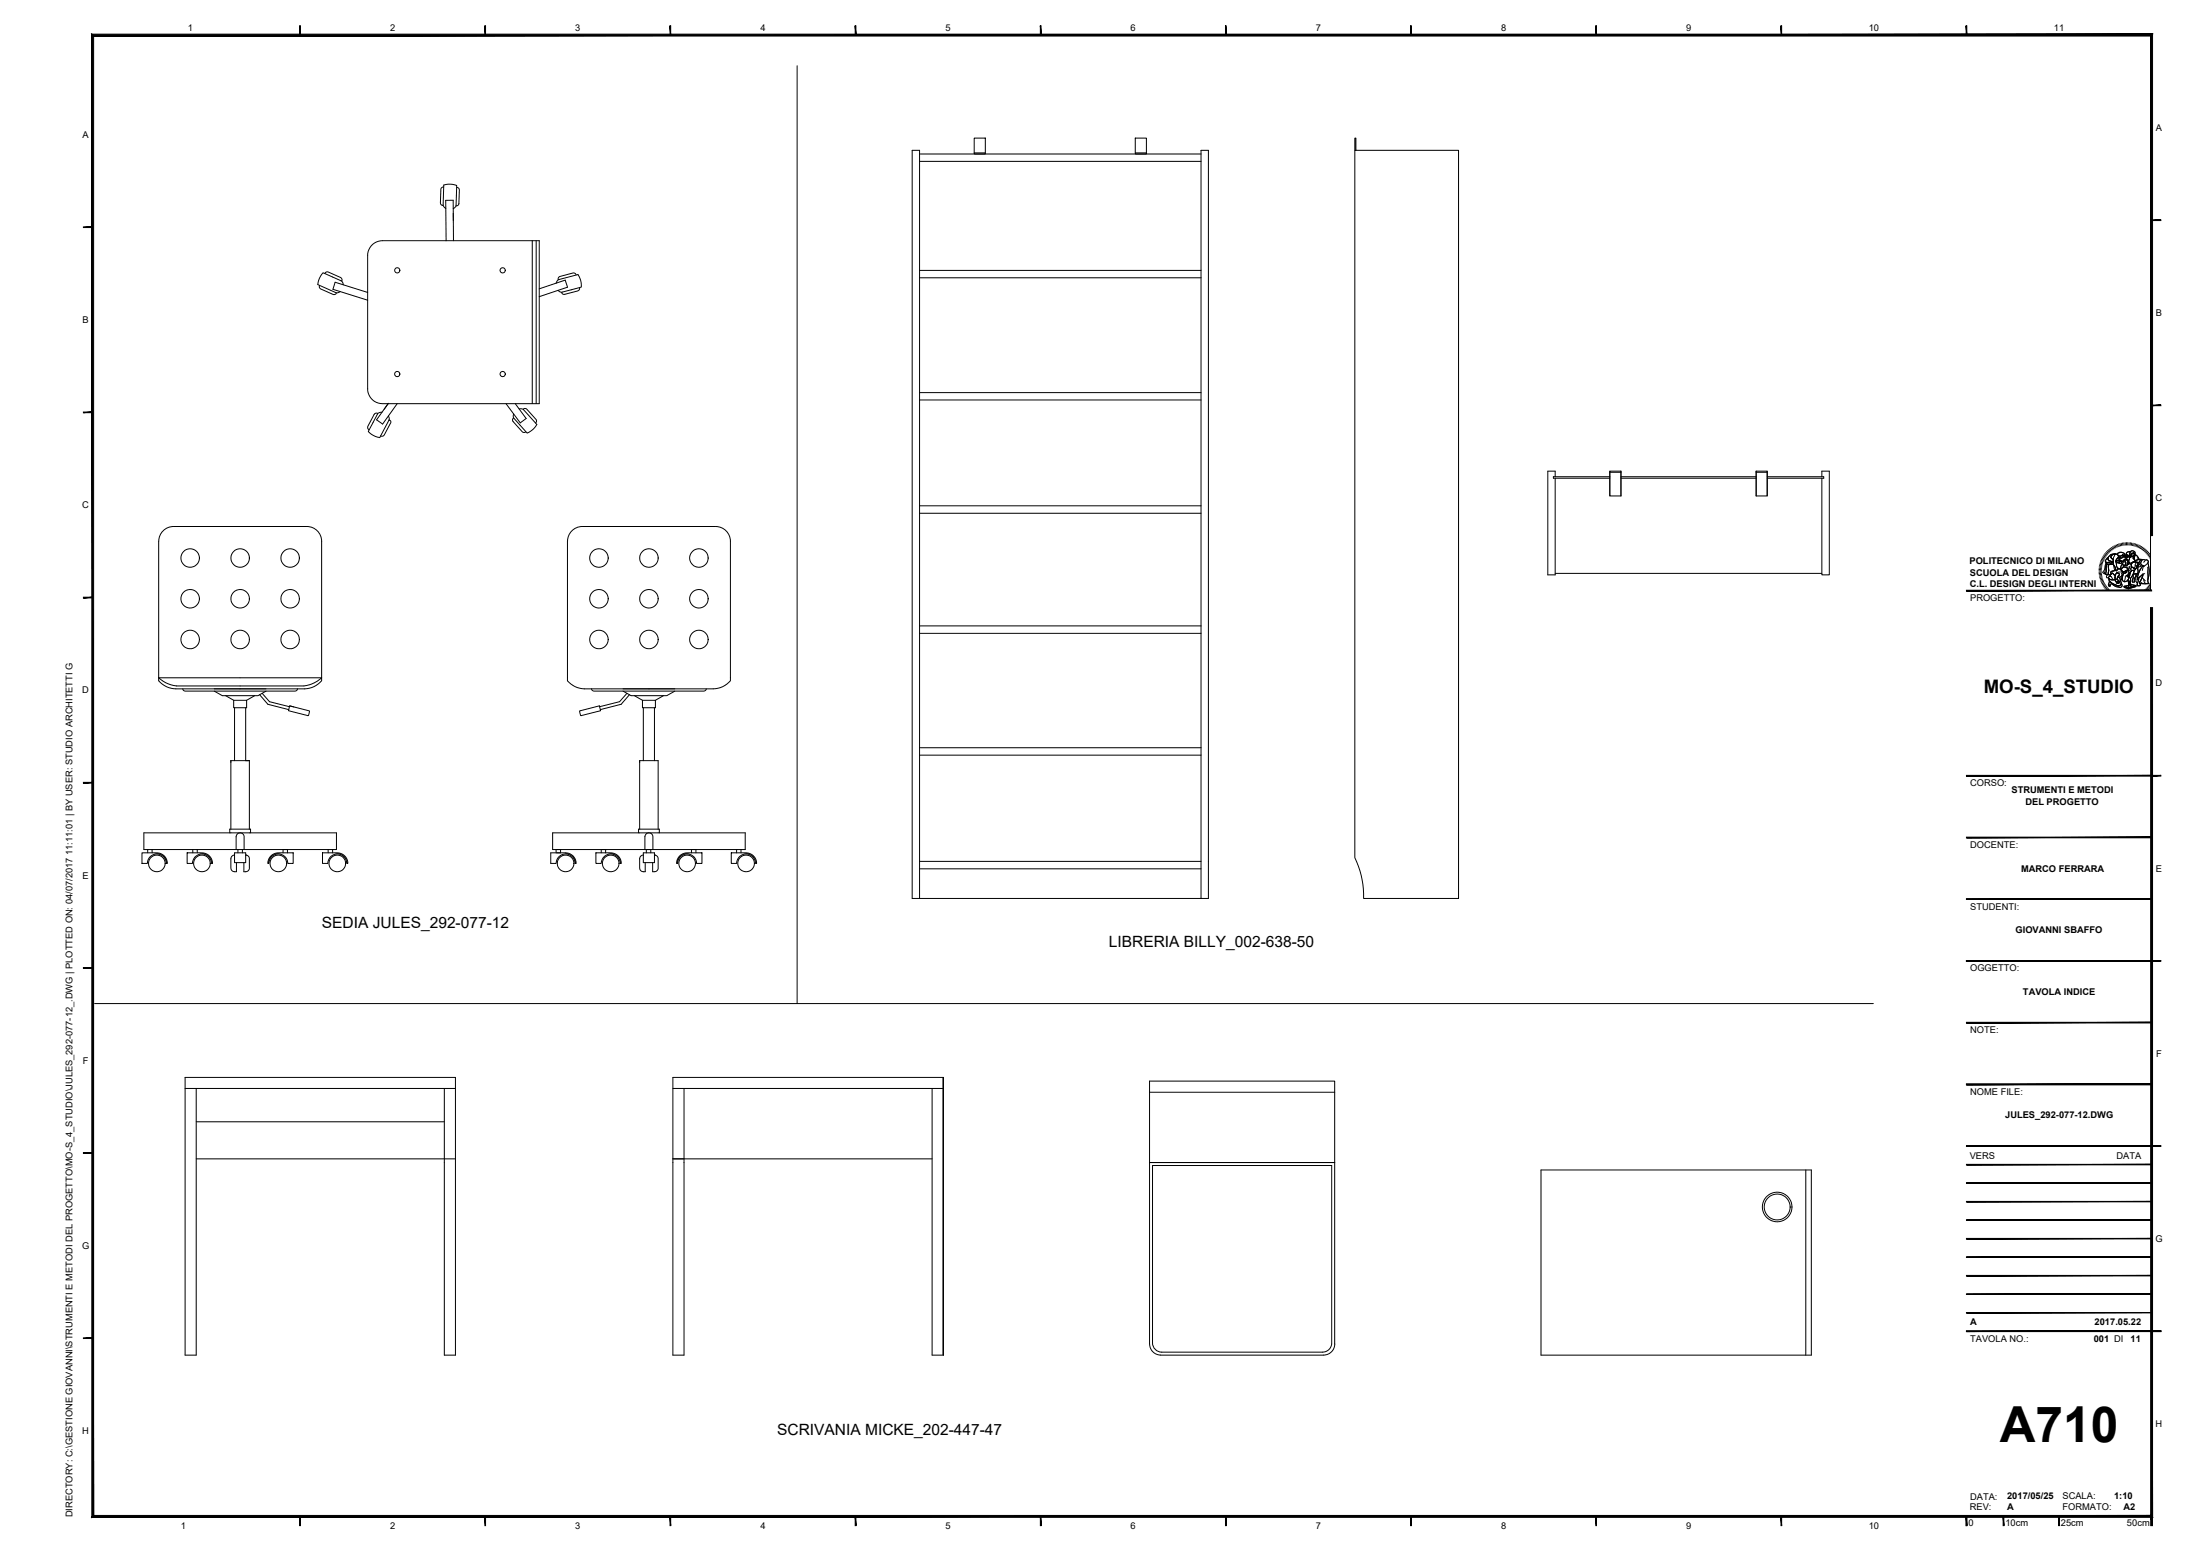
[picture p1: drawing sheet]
<svg xmlns="http://www.w3.org/2000/svg" width="594mm" height="420mm" viewBox="0 0 594 420" stroke-linecap="round" stroke-linejoin="round" font-family="sans-serif">
<!-- layer: A-FURN -->
<g fill="none" stroke="#000" stroke-width=".27">
<path d="M215.3 17.8v253.2M263.1 37.3h3v4.3h-3zM306.6 37.3h3v4.3h-3zM119.8 50.5l-.5 .1-.3 .4-.1 3.8 .2 .5 .5 .2M120.4 56.3l-.7-.9 .1-5.4 1.8-.3 1.7 .4-.1 5.5-.8 .8M122.4 57.6v2M123.4 50.6a.69 .69 0 0 1 .6 .7l-.1 3.7-.2 .4-.5 .2M248.3 41.6h76M248.3 43.6h76M263.1 41.3h3M306.6 41.3h3M324.3 40.6h2v202h-2z"/>
<path d="M365.9 40.6h28v202h-25.7a23.8 23.8 0 0 0-2.3-11zM365.9 40.6v-3.3h.2l.1 3.3M86.3 77.1l-.1 .5 .3 .4 3.4 1.5a.67 .67 0 0 0 .9-.4M87.7 73.8a.67 .67 0 0 1 1-.3l3.4 1.5 .2 .4v.5M92.7 76.9l-.1-.6-.5-.5-4.9-2.1-.9 1.4-.5 1.7 5 2.3 1.1-.4M99.3 79l-8.8-2.8-.6 1.9 9.4 3M100.3 66.4l1.3-1 1.7-.4h42.3v44h-42.3a4 4 0 0 1-4-4v-36l.1-1.1zM120.5 65l-.1-10.9h2l.1 10.9M143.7 65v44M144.8 65v44M145.6 78l7-2.4 .7 1.9-7.7 2.6M150.2 76.5l.4-.8 .3-.2 5.2-1.4 .7 1.6 .2 1.8-5.3 1.4-1-.5"/>
<path d="M155.6 74.2l-.4-.4-.5-.1-3.6 1-.3 .3-.1 .5M156.5 77.7l-.1 .5-.3 .3-3.6 1a.71 .71 0 0 1-.9-.5M248.3 75h76M248.3 73h76M102 111.6h-.6l-.4 .3-1.7 3.2v.5l.3 .4M103.2 111.3l-1.2 .4-2.6 4.8 1.4 1.1 1.7 .6 2.5-4.8M104.9 112.3l.1 1.1M104.9 108.9l-3.2 4.5 1.6 1.1 4-5.5M105 113.4l.5 .2v.6l-1.8 3.3-.3 .3-.6-.1M136.6 109l3.9 5.2 1.6-1.2-3-4M138.6 112.9a.69 .69 0 0 0 0 1l2.5 2.7 .4 .2 .5-.2M140.2 110.4l1.1 .1 3.7 4.1-1.1 1.4-1.5 1-3.7-4.1v-1.1"/>
<path d="M141.3 110.5l.5-.2 .4 .1 2.5 2.8a.67 .67 0 0 1 0 1M248.3 108h76M248.3 106h76M248.3 136.6h76M248.3 138.6h76M420 128.7v-1.5h-2v28h2v-26.1M434.7 127.2h3v6.7h-3zM434.7 128.7h-15.2v.4h15.2M434.7 127.5h3M434.7 127.2v6.7M437.7 128.7h36.5M437.7 129.1h36.5"/>
<path d="M474.2 127.2h3v6.7h-3zM474.2 127.5h3M477.2 128.7h15.3v.4h-15.3M477.2 127.2v6.7M492 128.7v-1.5h2v28h-2v-26.1M44 143.3a4 4 0 0 1 2.8-1.1h36.1a4 4 0 0 1 4 4v36.8h-44.1l1.9 1.3 2.9 .9h34.5l2.2-.5 1.3-.7 1.3-1v.8a6.2 6.2 0 0 1-4.7 2.2h-34.7a6.2 6.2 0 0 1-4.7-2.2l.1-37.6a4 4 0 0 1 1.1-2.9zM193.2 142.2h-36a4 4 0 0 0-4 4v37.6a6.2 6.2 0 0 0 4.6 2.2h34.8a6.2 6.2 0 0 0 4.6-2.2v-37.6a4 4 0 0 0-4-4M420 154.8h72M248.3 171h76M248.3 169h76M49.3 186l.3 .5 .4 .1h29.7l.4-.1 .2-.5M57.9 186h13.9"/>
<path d="M57.9 186.6l2.1 1.2h9.7l2.1-1.2M60.9 187.8l2.2 1.3h3.5v2h-3.5v-2M63.3 191.1v14.3M66.3 191.1v14.3M68.8 187.8l-2.2 1.3M70.1 187.6l2.2 2.6 5.7 1.4M70.8 187.2l2 2.3 5.4 1.3M78.2 190.6l5.3 1.3-.2 1.3-5.4-1.3 .3-1.3 1.1 .3M156.6 192l5.2-1.4 .4 1.3-5.2 1.3-.3-.1zM159.7 186l.3 .5 .4 .1h29.6l.5-.1 .2-.5M168.2 186h14M168.2 186.6l2.2 1.2h9.7l2.1-1.2"/>
<path d="M169.3 187.2l-2 2.3-5.4 1.3M170 187.6l-2.3 2.6-5.6 1.4M171.3 187.8l2.2 1.3h3.5v2h-3.5v-2M173.7 191.1v14.3M176.7 191.1v14.3M179.2 187.8l-2.2 1.3M248.3 203.9h76M248.3 201.9h76M38.3 230.3h4a2.85 2.85 0 0 1 2.9 2.8h-.3a2.55 2.55 0 0 0-2.5-2.5 2.55 2.55 0 0 0-2.6 2.5h-1.5zM38.8 224.9h52.1v4.5h-52.1zM39.9 229.4v.9M41.1 229.4v.9"/>
<path d="M50.5 230.3h4a2.89 2.89 0 0 1 2.9 2.8h-.3a2.55 2.55 0 0 0-2.6-2.5 2.55 2.55 0 0 0-2.5 2.5h-1.5zM52.1 229.4v.9M53.3 229.4v.9M62 224.9v-1h5.7v1M62.3 223.9v-18.5h5v18.5M63.3 230.9a1 1 0 0 0-1 1v2.5a1 1 0 0 0 1 1h.5v-2.5M63.3 230.3h3v2.6h-3zM63.8 229.4v-3.5a1.08 1.08 0 0 1 1-1 1.08 1.08 0 0 1 1.1 1v3.5M64.2 229.4v.9M65.5 229.4v.9M66.3 230.9a.97 .97 0 0 1 1 1v2.5a1.09 1.09 0 0 1-1.4 1v-2.5M66.3 230.9h.1"/>
<path d="M73.2 231.1l.7-.5 .8-.3h4.5v2.8h-1.5a2.55 2.55 0 0 0-2.5-2.5 2.55 2.55 0 0 0-2.6 2.5h-.3l.2-.8zM76.4 229.4v.9M77.6 229.4v.9M87.1 230.3h4a2.85 2.85 0 0 1 2.8 2.8h-.3a2.55 2.55 0 0 0-2.5-2.5 2.55 2.55 0 0 0-2.6 2.5h-1.4zM88.6 229.4v.9M89.8 229.4v.9M148.7 230.3h4a2.85 2.85 0 0 1 2.9 2.8h-.3a2.55 2.55 0 0 0-2.6-2.5 2.55 2.55 0 0 0-2.5 2.5h-1.5zM149.2 224.9h52v4.5h-52zM150.2 229.4v.9M151.4 229.4v.9M160.9 230.3h4a2.89 2.89 0 0 1 2.9 2.8h-.3a2.55 2.55 0 0 0-2.6-2.5 2.55 2.55 0 0 0-2.5 2.5h-1.5zM162.4 229.4v.9"/>
<path d="M163.5 229.4v.9M172.4 224.9v-1h5.6v1M172.7 223.9v-18.5h5v18.5M173.7 230.9a1 1 0 0 0-1 1v2.5a1 1 0 0 0 1 1h.5v-2.5M173.7 230.3h3v2.6h-3zM174.1 229.4v-3.5a1.08 1.08 0 0 1 1.1-1 1.08 1.08 0 0 1 1.1 1v3.5M174.5 229.4v.9M175.7 229.4v.9M176.7 230.9a.97 .97 0 0 1 1 1v2.5a1.09 1.09 0 0 1-1.5 1v-2.5M176.7 230.9h.1M183.5 231.1l.8-.5 .8-.3h4.5v2.8h-1.5a2.55 2.55 0 0 0-2.6-2.5 2.55 2.55 0 0 0-2.5 2.5h-.3l.1-.8zM186.7 229.4v.9"/>
<path d="M187.9 229.4v.9M197.5 230.3h4a2.85 2.85 0 0 1 2.8 2.8h-.3a2.55 2.55 0 0 0-2.5-2.5 2.55 2.55 0 0 0-2.6 2.5h-1.4zM198.9 229.4v.9M200.1 229.4v.9M248.3 234.6h76M248.3 232.6h76M248.3 242.6v-202h-2v202h78M25.5 271h480.4"/>
<circle cx="107.3" cy="73" r=".71"/>
<circle cx="135.7" cy="73" r=".7"/>
<circle cx="107.3" cy="101" r=".71"/>
<circle cx="135.7" cy="101" r=".7"/>
<circle cx="51.3" cy="150.7" r="2.51"/>
<circle cx="64.8" cy="150.7" r="2.5"/>
<circle cx="78.3" cy="150.7" r="2.5"/>
<circle cx="161.7" cy="150.7" r="2.51"/>
<circle cx="175.2" cy="150.7" r="2.5"/>
<circle cx="188.7" cy="150.7" r="2.5"/>
<circle cx="51.4" cy="161.7" r="2.5"/>
<circle cx="51.4" cy="172.7" r="2.5"/>
<circle cx="64.8" cy="161.7" r="2.5"/>
<circle cx="64.8" cy="172.7" r="2.5"/>
<circle cx="78.3" cy="161.7" r="2.5"/>
<circle cx="78.3" cy="172.7" r="2.5"/>
<circle cx="161.7" cy="161.7" r="2.5"/>
<circle cx="161.7" cy="172.7" r="2.5"/>
<circle cx="175.2" cy="161.7" r="2.5"/>
<circle cx="175.2" cy="172.7" r="2.5"/>
<circle cx="188.7" cy="161.7" r="2.5"/>
<circle cx="188.7" cy="172.7" r="2.5"/>
<circle cx="42.4" cy="233.1" r="2.25"/>
<circle cx="54.5" cy="233.1" r="2.25"/>
<circle cx="75.2" cy="233.1" r="2.25"/>
<circle cx="91.1" cy="233.1" r="2.25"/>
<circle cx="152.7" cy="233.1" r="2.25"/>
<circle cx="164.9" cy="233.1" r="2.25"/>
<circle cx="185.6" cy="233.1" r="2.25"/>
<circle cx="201.5" cy="233.1" r="2.25"/>
</g>
<!-- layer: PGF-ARREDO -->
<g fill="none" stroke="#000" stroke-width=".27">
<path d="M50 293.9h73M53 293.9v72h-3v-75h73v75h-3v-72M181.7 293.9h73M251.7 293.9v72h3M254.7 290.9v75v-75M254.7 290.9h-73v75h3v-72M310.4 291.9h50v71a3 3 0 0 1-3 3h-44a3 3 0 0 1-3-3zM310.4 294.9h50M53 302.9h67M53 312.9h70M181.7 312.9h70M310.4 313.9h50"/>
<path d="M311.2 314.7h48.4v47.9a2.47 2.47 0 0 1-2.5 2.5h-43.4a2.51 2.51 0 0 1-2.5-2.5zM416.1 315.9h73v50h-73zM487.6 315.9v50"/>
<circle cx="479.9" cy="325.9" r="4"/>
<circle cx="479.9" cy="325.9" r="3.5"/>
</g>
<!-- layer: G-ANNO-TTLB -->
<g fill="#000" stroke="#000" stroke-width=".27">
<path d="M80.9 7l.2 2.5v-2.5zM80.9 7l.2 2.5h-.2z"/>
<path d="M130.9 7l.2 2.5v-2.5zM130.9 7l.2 2.5h-.2z"/>
<path d="M180.9 7l.2 2.5v-2.5zM180.9 7l.2 2.5h-.2z"/>
<path d="M230.9 7l.2 2.5v-2.5zM230.9 7l.2 2.5h-.2z"/>
<path d="M280.9 7l.2 2.5v-2.5zM280.9 7l.2 2.5h-.2z"/>
<path d="M330.9 7l.2 2.5v-2.5zM330.9 7l.2 2.5h-.2z"/>
<path d="M380.9 7l.2 2.5v-2.5zM380.9 7l.2 2.5h-.2z"/>
<path d="M430.9 7l.2 2.5v-2.5zM430.9 7l.2 2.5h-.2z"/>
<path d="M480.9 7l.2 2.5v-2.5zM480.9 7l.2 2.5h-.2z"/>
<path d="M530.9 7l.2 2.5v-2.5zM530.9 7l.2 2.5h-.2z"/>
<path d="M25.3 9.7h555.5l.5-.5zM24.8 9.2h556.5l-556 .5zM24.8 9.2l.5 400v-399.5zM24.8 9.2l.5 400-.5 .5zM25.3 409.2l-.5 .5 556-.5zM24.8 409.7l556-.5 .5 .5zM580.8 9.7v399.5l.5 .5zM580.8 9.7l.5-.5v400.5z"/>
<path d="M581 59.6h2.5v-.2zM581 59.4h2.5l-2.5 .2z"/>
<path d="M22.5 61.4h2.5v-.1zM22.5 61.3h2.5l-2.5 .1z"/>
<path d="M22.5 111.4h2.5v-.1zM22.5 111.3h2.5l-2.5 .1z"/>
<path d="M581 109.6h2.5v-.2zM581 109.4h2.5l-2.5 .2z"/>
<path d="M531 159.6h50v-.2zM531 159.4h50l-50 .2z"/>
<path d="M581 159.6h2.5v-.2zM581 159.4h2.5l-2.5 .2z"/>
<path d="M22.5 161.5h2.5v-.2zM22.5 161.3h2.5l-2.5 .2z"/>
<path d="M22.5 211.4h2.5v-.1zM22.5 211.3h2.5l-2.5 .1z"/>
<path d="M531 209.6h50v-.2zM531 209.4h50l-50 .2z"/>
<path d="M581 209.6h2.5v-.2zM581 209.4h2.5l-2.5 .2z"/>
<path d="M531 226.2h50v-.1zM531 226.1h50l-50 .1z"/>
<path d="M531 242.7v.2l50-.2zM531 242.9l50-.2v.2z"/>
<path d="M531 259.4v.2l50-.2zM531 259.6l50-.2v.2z"/>
<path d="M531 259.4v.2l50-.2zM531 259.6l50-.2v.2z"/>
<path d="M531 259.4v.2l50-.2zM531 259.6l50-.2v.2z"/>
<path d="M531 259.4v.2l50-.2zM531 259.6l50-.2v.2z"/>
<path d="M531 242.9h50v-.2zM531 242.7h50l-50 .2z"/>
<path d="M581 259.6h2.5v-.2zM581 259.4h2.5l-2.5 .2z"/>
<path d="M22.5 261.4h2.5v-.1zM22.5 261.3h2.5l-2.5 .1z"/>
<path d="M531 276v.2l50-.2zM531 276.2l50-.2v.2z"/>
<path d="M531 292.7v.2l50-.2zM531 292.9l50-.2v.2z"/>
<path d="M531 292.7v.2l50-.2zM531 292.9l50-.2v.2z"/>
<path d="M22.5 311.4h2.5v-.1zM22.5 311.3h2.5l-2.5 .1z"/>
<path d="M531 319.4h50zM531 319.5l50-.1z"/>
<path d="M531 314.4h50zM531 314.5l50-.1z"/>
<path d="M531 309.4v.2l50-.2zM531 309.6l50-.2v.2z"/>
<path d="M581 309.6h2.5v-.2zM581 309.4h2.5l-2.5 .2z"/>
<path d="M531 339.4h50zM531 339.5l50-.1z"/>
<path d="M531 334.4h50zM531 334.5l50-.1z"/>
<path d="M531 329.4h50zM531 329.5l50-.1z"/>
<path d="M531 324.4h50zM531 324.5l50-.1z"/>
<path d="M531 359.4v.2l50-.2zM531 359.6l50-.2v.2z"/>
<path d="M531 359.4v.2l50-.2zM531 359.6l50-.2v.2z"/>
<path d="M531 354.4h50zM531 354.5l50-.1z"/>
<path d="M531 349.4h50zM531 349.5l50-.1z"/>
<path d="M531 344.4h50zM531 344.5l50-.1z"/>
<path d="M581 359.6h2.5v-.2zM581 359.4h2.5l-2.5 .2z"/>
<path d="M581 359.6h2.5v-.2zM581 359.4h2.5l-2.5 .2z"/>
<path d="M581 359.6h2.5v-.2zM581 359.4h2.5l-2.5 .2z"/>
<path d="M22.5 361.4h2.5v-.1zM22.5 361.3h2.5l-2.5 .1z"/>
<path d="M80.9 409.5l.2 2.5v-2.5zM80.9 409.5l.2 2.5h-.2z"/>
<path d="M130.9 409.5l.2 2.5v-2.5zM130.9 409.5l.2 2.5h-.2z"/>
<path d="M180.9 409.5l.2 2.5v-2.5zM180.9 409.5l.2 2.5h-.2z"/>
<path d="M230.9 409.5l.2 2.5v-2.5zM230.9 409.5l.2 2.5h-.2z"/>
<path d="M280.9 409.5l.2 2.5v-2.5zM280.9 409.5l.2 2.5h-.2z"/>
<path d="M330.9 409.5l.2 2.5v-2.5zM330.9 409.5l.2 2.5h-.2z"/>
<path d="M380.9 409.5l.2 2.5v-2.5zM380.9 409.5l.2 2.5h-.2z"/>
<path d="M430.9 409.5l.2 2.5v-2.5zM430.9 409.5l.2 2.5h-.2z"/>
<path d="M480.9 409.5l.2 2.5v-2.5zM480.9 409.5l.2 2.5h-.2z"/>
<path d="M530.9 409.5v2.5h.2zM530.9 409.5h.2v2.5z"/>
<path d="M530.9 409.5l.2 2.5v-2.5zM530.9 409.5l.2 2.5h-.2z"/>
<path d="M540.9 409.5l.2 2.5v-2.5zM540.9 409.5l.2 2.5h-.2z"/>
<path d="M555.9 409.5l.2 2.5v-2.5zM555.9 409.5l.2 2.5h-.2z"/>
<path d="M580.8 409.5l.4 2.5v-2.5zM580.8 409.5l.4 2.5h-.4z"/>
</g>
<!-- layer: G-ANNO-LOGO -->
<g fill="none" stroke="#000" stroke-width=".27">
<path d="M566.8 153.8h.7M566.8 154.1h.7M566.8 153.4l.7 .1M566.9 153.1l.6 .1M566.9 152.7l.7 .2M567 152.4l.7 .1M567.1 152l.6 .2M567.2 151.7l.6 .2M567.3 151.4l.7 .2M567.5 151l.6 .3M567.5 154.5h-.7M567.5 154.8h-.7"/>
<path d="M567.5 155.1l-.6 .1M567.6 155.4l-.7 .2M567.6 150.7l.6 .3M567.6 155.8l-.6 .1M567.7 156.1l-.6 .2M567.8 150.4l.6 .3M567.8 156.4l-.6 .2M567.9 156.7l-.6 .2M568 150.1l.5 .3M568.1 157l-.7 .3M568.2 149.8l.5 .4M568.2 157.3l-.6 .3"/>
<path d="M568.4 157.6l-.6 .3M568.4 149.5l.5 .4M568.5 157.9l-.6 .3M568.6 149.2l.5 .5M568.7 151.8h.8a.67 .67 0 0 0 1.1-.1l.1 .6-.4 .1a1.5 1.5 0 0 1-1.7-.5zM568.7 151.8v.4M568.7 158.1l-.6 .4M568.8 148.9l.5 .5M568.9 152.3l-.8 2.5 .4 .2M568.9 158.4l-.6 .4M568.9 150.8l.4-.2a.6 .6 0 0 0 .4 .9l.8 .3a.77 .77 0 0 1-1.2 0l-.5 .1-.3-.3zM569.1 148.7l.5 .5"/>
<path d="M569.1 158.6l-.5 .5M569.1 152.3l.5 .1a1.49 1.49 0 0 0-.2 1.6l-.1 1.1a.51 .51 0 0 1-.7-.3l.2-1.8zM569.1 152.3v.1a1.61 1.61 0 0 0-.3 1.6l-.3 1 .7 .2M569.3 150.6h-.1a.97 .97 0 0 0-.5 1.2h.8a.67 .67 0 0 0 1.1-.1M569.3 158.9l-.5 .5M569.3 155.9h.1a.72 .72 0 0 0 .8 .7l.9-.2M569.3 148.5l.5 .5M569.4 150.3l.3-.2a1.83 1.83 0 0 1 1.6-.5 .96 .96 0 0 0-1.2 1l.5 .4v.7l-1-.3a.73 .73 0 0 1-.2-1.1zM569.5 156.3l.1 .6 .7 .6 1.9 .9M569.5 156.3a1.63 1.63 0 0 0 1.6 .1l.4 1 .2-.2 .3 .4-.1-.6 .3 .4-.2-.4 .4 .2-.2-.3a.66 .66 0 0 1-.4-.9l.1-.3 .4 .2 .4 1a.88 .88 0 0 1-.3 1.2 .88 .88 0 0 1-1.2-.2l-1.5-1zM569.5 159.1l-.4 .5M569.6 152.4h.4a.93 .93 0 0 1 1.1 .8l.1 .8-.7 .2a.4 .4 0 0 0-.5 .2 .4 .4 0 0 0 .2 .5l-.3 .3a.45 .45 0 0 1-.6-.1 .45 .45 0 0 1 0-.5l.1-.7a1.43 1.43 0 0 1 .2-1.5z"/>
<path d="M569.6 152.4l-.3 .5 .1 2.2M569.6 148.2l.4 .6M569.6 156.9l.5 .4a2.03 2.03 0 0 0 2.6 .5l.1-.3a.65 .65 0 0 1 .1 1 .65 .65 0 0 1-1 0l-.5-.1-.9-.6a.4 .4 0 0 0-.6-.1 .4 .4 0 0 0-.1 .5l-.2 .1-.3-.4zM569.6 156.9l-.3 1 .3 .4 .2-.1a.4 .4 0 0 1 .1-.5 .4 .4 0 0 1 .6 .1 2.4 2.4 0 0 0 2.4 .6l.1-.4-.2-.5M569.8 159.3l-.5 .5M569.8 155.4a.5 .5 0 0 0-.7-.1 .5 .5 0 0 0 0 .7 .74 .74 0 0 1 .7-.3 .74 .74 0 0 1 .7 .5M569.9 148l.4 .5M570 159.6l-.4 .5M570 155.1l.2-.2a.84 .84 0 0 1 1 .5l-.1 1a1.63 1.63 0 0 1-1.6-.1l-.2-.4 .7-.2-.1-.3zM570.1 154.4l1.6-.4a.7 .7 0 0 1 1.1-.2 1.05 1.05 0 0 1 .5 1.4 1.05 1.05 0 0 1-1.4 .5l.2-.3a.28 .28 0 0 0 .2-.3 .28 .28 0 0 0-.2-.3 .56 .56 0 0 0-.7 0 .56 .56 0 0 0-.2 .6 .82 .82 0 0 0-1-.5l-.2-.2zM570.2 147.8l.4 .6M570.3 159.8l-.4 .5"/>
<path d="M570.3 149.9l.5-.2a.77 .77 0 0 1 1.2 .3 .77 .77 0 0 1-.5 1 2.42 2.42 0 0 0 .4 2.4l.3 .2-.5 .1-.1 .4a.36 .36 0 0 1-.4-.2 .36 .36 0 0 1 .1-.4l-.6-1.2-.1-1.3h-.1a.55 .55 0 0 1-.5-.5 .55 .55 0 0 1 .3-.6zM570.4 154.7l.7 .7M570.4 154.8a.55 .55 0 0 0-.4 .9M570.5 147.6l.3 .6M570.5 159.9l-.3 .6M570.7 152.3h-1.8a.51 .51 0 0 0-.5 .7l-.1 .8-.5 .7 .3 .3M570.8 152.7l.3 1.4M570.8 147.4l.3 .6M571.1 149.9h-.1a2.77 2.77 0 0 0 0 3.1l.3 .6a.31 .31 0 0 0-.1 .4 .31 .31 0 0 0 .4 .1l.1-.4 .4-.2a.99 .99 0 0 1-.6-1.4 1.44 1.44 0 0 1 .5-1.7 1 1 0 0 0-1.4-.8l-.4 .1a1.06 1.06 0 0 0-.7 1.7l1 .3M571.1 147.3l.3 .6M571.2 154l-.7 .2a.4 .4 0 0 0-.5 .2 .4 .4 0 0 0 .2 .5M571.3 149.6a.86 .86 0 0 0-.9 .2 .86 .86 0 0 0-.2 1l.4 .2"/>
<path d="M571.4 147.1l.3 .6M571.5 154.7l.2-.1a.5 .5 0 0 1 .5 .2 .5 .5 0 0 1 .1 .5l-.5 .7a.73 .73 0 0 0 .5 1l.1 .2-.4-.2 .2 .5-.3-.5 .1 .6-.3-.4-.2 .2v-.2l-.3-.6a2.15 2.15 0 0 1 .3-1.9zM571.5 151l1-.4-.1 .5-1.1 .5zM571.5 154.7l.2-.1a.46 .46 0 0 1 .5 .2 .46 .46 0 0 1 0 .6l-.4 .6a.73 .73 0 0 0 .5 1l.1 .2-.4-.2 .2 .5-.3-.5 .1 .6-.3-.4-.2 .2 .1-.2-.4-.6a2.15 2.15 0 0 1 .3-1.9zM571.6 151.5l.7-.3 .3 .2a.33 .33 0 0 0-.4 .2 .33 .33 0 0 0 .2 .4h-.6zM571.6 151.5l.2 .5h.6M571.7 149.7l.1-.2a1.13 1.13 0 0 1 1.9 .4v.1a.76 .76 0 0 0-1.1 .2l-.6-.2M571.8 147l.2 .6M571.9 149.4l.5-.3 1 .2a.33 .33 0 0 1 .4 .3 .33 .33 0 0 1-.2 .3 .33 .33 0 0 1-.4-.1 .77 .77 0 0 1-.8 .3 .77 .77 0 0 1-.6-.6zM572 150a.74 .74 0 0 0 1.2-.3 .47 .47 0 0 1 .2 .5 .47 .47 0 0 1-.4 .4l-1.1 .1zM572.1 146.9l.2 .6M572.2 153.6a1.3 1.3 0 0 1 1.1 1.1v.5l-.4 .3"/>
<path d="M572.3 151.5h.9l-.3 .1v.4a.39 .39 0 0 1-.5 0 .39 .39 0 0 1-.1-.4zM572.3 155.9l.4 1a.79 .79 0 0 1 0 .9 .79 .79 0 0 1-.9 .3M572.4 151.2l.2 .2M572.4 150.9v.2l-1.1 .5M572.4 154.4l-.7 .2M572.5 146.8l.1 .6M572.5 150.6l-.3 .5M572.6 154.1l.8 .5M572.7 151.5a.33 .33 0 0 0-.5 .1 .33 .33 0 0 0 .2 .4l.4 .1 .1-.5 .3-.1-.7 .1M572.8 154.6a.71 .71 0 0 1 .1 .9 .71 .71 0 0 1-.9 .2M572.8 153.8a.91 .91 0 0 1 1-.7 .91 .91 0 0 1 .8 .9h-.3l-1.1 .4M572.8 146.7l.1 .7"/>
<path d="M572.8 156.4l.8 .7M572.8 153.5l.6-.4 1 .2 .3 .6-.7 .3a.58 .58 0 0 1-.7 .3 .58 .58 0 0 1-.4-.6zM573 150.5l.1 .1M573.1 150.1l.2 .1M573.1 152.4l-.4 .5v.8M573.1 155.8l.1 .9M573.2 146.6l.1 .7M573.2 150.2h-.1M573.2 154.4l1.2-.3-.2 .5-.4 .2zM573.3 154.4l.5 .4 .4-.2 .1-.3a.44 .44 0 0 0 .3-.4 .44 .44 0 0 0-.1-.4l-.6-.4h-.6l-.5 .7-.1-.1v-.5l.4-.8 .2 .2h1l.6-.3v-.4l.6 .2 .2 1-.3 .5 .2 .5-.4 .6-.5 .3-.1 .4h-.3l.5 .2v.4l.2-.2-.3 1.1h-.3a.78 .78 0 0 1-1.2-.1l-.4-.4 .3-.6 .2-1.1M573.3 155.2l-.3 1-.4 .4M573.5 150.3l.9-.2a.34 .34 0 0 1-.2 .5 .34 .34 0 0 1-.4-.3z"/>
<path d="M573.5 146.6l.1 .6M573.5 150l-.2 .5-.4 .2-.4-.1-.5 .1M573.6 158.3l2-.4 1.2 .2-2.1 .6zM573.6 158.3l1.1 .4v.3l-1.1-.4zM573.7 151a.94 .94 0 0 1 1 .3 .94 .94 0 0 1 .1 1.1l-.2-.2a.64 .64 0 0 0 0-.9 .64 .64 0 0 0-.8-.1l.1 .7a.45 .45 0 0 1-.1 .7 .45 .45 0 0 1-.7-.4zM573.8 151.1a.83 .83 0 0 1 .9 .5 .83 .83 0 0 1-.3 1h-.5zM573.9 146.5v.7M573.9 150.1a.39 .39 0 0 1 .6-.3 .39 .39 0 0 1 .1 .6l-.1 .1M573.9 155.5l-.3 1.6 1.1-.2M573.9 154.6h.1M574 149.9a.41 .41 0 0 1 .6-.1 .41 .41 0 0 1 0 .6l-.2-.3h-.5zM574 154.2l.2 .1"/>
<path d="M574 154.5l.1 .1M574.1 154.3h-.1M574.1 151.3l.1 .1M574.2 151.3l-.2 .1M574.2 146.5v.7M574.3 150.3l-.4-.2-.4 .2h.3a.33 .33 0 0 0 .4 .3 .33 .33 0 0 0 .1-.5v.2M574.3 155.3l.3 .1a.62 .62 0 0 1 .6-.7l-.4 1.3v-.4h-.3zM574.3 152.6v.7M574.4 154.1a.6 .6 0 0 1-.4 .5 .6 .6 0 0 1-.6-.1M574.4 151.2l.3 .2-.2 .1M574.5 151.3a.41 .41 0 0 0-.6-.2 .41 .41 0 0 0 0 .6 .49 .49 0 0 1 .1 .8 .49 .49 0 0 1-.7 0l-.2-.2 .2-.3a.87 .87 0 0 1 .7-1l.6 .1 .3 .7a.28 .28 0 0 1 .1 .3 .28 .28 0 0 1-.4 .2v-.3M574.6 146.5v.7"/>
<path d="M574.6 151.6l-.2 .1M574.7 151.5v.4h-.8M574.7 152.3l-.2 .2-.6 .1M574.7 158.7l2.1-.6v.3l-2.1 .6zM574.7 158.7v.3M574.8 150.3h.2l.1 .5-.3 .7M574.8 154.9h.1M574.8 155.5v.5l.2-.2M574.9 149.9l.1 .4M574.9 151.9l-.1-.4a.91 .91 0 0 0 .1-1.2l-.2-.3a.55 .55 0 0 1-.4-.7 .55 .55 0 0 1 .7-.4l.3 .1a1.37 1.37 0 0 0 0 1.5l.1-.5a.39 .39 0 0 0 .3 .4 .39 .39 0 0 0 .4-.2l-.1 .6 .3-.1 .4 .7-1.2 .7M574.9 146.5v.7M575 155.2l-.2 .3v-.2"/>
<path d="M575 152.9l-.2 1.4M575 152.1l.5 .3M575 157l.2-.1 .2 1-.3-.5-.3 .7zM575.1 154.1l-.3 .3v.5M575.2 154.7l-.4 .2-.2 .5h-.3l.5 .2M575.2 153l-.4 .8M575.3 149a.78 .78 0 0 1 1-.1 .78 .78 0 0 1 .2 1.1l-.4 .9 .2-1.3a.44 .44 0 0 0-.4-.3 .44 .44 0 0 0-.4 .3l-.2 .8h-.1a1.31 1.31 0 0 1 .1-1.4zM575.3 149a.78 .78 0 0 1 1-.1 .78 .78 0 0 1 .2 1.1l-.4 .9v-.7l.3-.5a.5 .5 0 0 0-.6-.4 .5 .5 0 0 0-.4 .6l-.1 .5-.2 .1-.1-.9zM575.3 149a.8 .8 0 0 0-1.1 .7M575.3 146.6l-.1 .6M575.4 150a.38 .38 0 0 0 .3 .4 .38 .38 0 0 0 .4-.2M575.5 152.1a1.39 1.39 0 0 1 2.1 .1 1.39 1.39 0 0 1-1.4 1.4l-.2-.3a.97 .97 0 0 1-.5-1.2z"/>
<path d="M575.5 149.7l.3 .1M575.6 149.5l.6-.3 .2 .6-.3 .4a.46 .46 0 0 1-.7-.1 .46 .46 0 0 1 .2-.6zM575.6 154.1l.8-.1-.4 1.2-.7 1v.7l-.3 .1-.2 .5-.2-.9zM575.6 154.1l-1 2.7 .2 .7 .4-.6 .2 1.4-.3-.9-.4 1 .2-.9M575.6 153.1l-.2 .5 .1 .5 1-.2 .4-.6M575.6 146.6l-.1 .7M575.7 150.2h.1M575.7 149.8h.1M575.7 150.1h.1M576 146.7l-.2 .6M576 149.9l.2 .1M576.1 155l.7-.1-.1 .8a.93 .93 0 0 0-.2 1.3l-.3 .2-.4-.2z"/>
<path d="M576.1 149.9v.1M576.3 150.7l.4 .7M576.3 153.2h.1M576.3 146.7l-.1 .7M576.4 154l-.4 1.2-.7 1v.8M576.4 151.5l1.1-.4h.7l-.6 .9-1.2-.3zM576.5 153.1l-.3 .1M576.5 149.7l.6 .4 .6 .9-.3 .1a.65 .65 0 0 1-1 0 .65 .65 0 0 1 0-.9zM576.5 149.7l.6 .4 .3 .6M576.5 153.5h.1M576.7 146.8l-.2 .7M576.8 158.1v.3l-2.1 .6-1.1-.4v-.3l1.1 .4 2.1-.6a6 6 0 0 0-3.2 .2"/>
<path d="M576.9 155l-.2 .7a.9 .9 0 0 0-.2 1.3l-.2 .2-.5-.2 .2-1.9M577 147l-.2 .6M577.1 153l.3 .1-.2 1.8-1.2 .1 .4-1.1zM577.1 152.8l-.1 .4M577.1 151.8l.3 .1 .2 .3M577.1 150.6l.6 .4M577.2 154.9l-1.1 .1M577.2 156.3l-.1 .2 .3 .2M577.3 147.1l-.2 .6M577.4 153.1l-.1 .5a2.8 2.8 0 0 1-.5 2.2l-.1 .6 .5 1.1M577.5 156l1.2-1-.9 2.6a.38 .38 0 0 1 0 .5 .38 .38 0 0 1-.6 0 .38 .38 0 0 1 0-.6zM577.6 152a1.05 1.05 0 0 1 1.7-.8 .57 .57 0 0 1 .8 .2 .57 .57 0 0 1-.3 .8 1.21 1.21 0 0 1-1.1 .8 1.21 1.21 0 0 1-1.1-.8"/>
<path d="M577.6 152.2l-.6 .9a.8 .8 0 0 1-1.3 0 .81 .81 0 0 1 0-1 .81 .81 0 0 1 1-.2l-.1 1a.65 .65 0 0 0 .6-.9l-.1-.2-.9-.1a.76 .76 0 0 0-.7 .9M577.6 153.8l.1 .6M577.7 147.2l-.3 .6M578 147.4l-.3 .6M578.1 153l-.9 .1M578.1 157.2l.6 .4M578.3 151.1l-1.1 .1-.8 .4M578.3 147.6l-.3 .5M578.5 151.2l.1-.1 .7 .2a.52 .52 0 0 1 .7 .1 .52 .52 0 0 1 0 .7 8.2 8.2 0 0 1 0 4.8l.2 .7h-2.4l.9-2.6-1.6 1.4 .4-1.7a1.98 1.98 0 0 1 1.4-1.8h.1a.89 .89 0 0 1-.9-.7 .89 .89 0 0 1 .4-1zM578.5 159.9l.4 .5M578.5 156l.8 .9M578.5 153l-1 1.7-.4 1.7 1.6-1.4 .4-.1"/>
<path d="M578.6 151.1h-.1a.91 .91 0 0 0-.4 1.1 .91 .91 0 0 0 .9 .7M578.6 147.8l-.4 .5M578.7 155l-.3 1-.6 1.2v.4a.38 .38 0 0 1-.2 .6 .38 .38 0 0 1-.5-.4l.5-1.7M578.7 159.7l.4 .5M578.8 153l-.3 1M578.9 156.5a1.06 1.06 0 0 0 .7 1.1M578.9 147.9l-.4 .6M579 159.5l.4 .5M579.2 151.5l-.3 .3M579.2 148.2l-.4 .5M579.2 159.3l.5 .4M579.5 148.4l-.5 .5"/>
<path d="M579.5 159l.5 .5M579.7 158.8l.5 .4M579.7 148.6l-.4 .5M579.9 158.5l.5 .5M580 153.2v3.3M580 152.1l.2 .6a9.6 9.6 0 0 1-.2 4.1l.3 .8h-2.5M580 148.9l-.5 .5M580.1 158.3l.6 .4M580.2 149.2l-.5 .4M580.3 158l.5 .4M580.4 157.7l.6 .4M580.5 149.4l-.6 .5"/>
<path d="M580.6 157.5l.6 .3M580.7 149.7l-.6 .4M580.8 157.2l.6 .3M580.9 150l-.6 .4M580.9 156.9l.6 .2M581 156.6l.6 .2M581.1 150.3l-.6 .4M581.1 156.2l.7 .2M581.2 155.9l.7 .2M581.2 150.6l-.6 .3M581.3 155.6l.6 .2M581.3 155.3l.7 .1"/>
<path d="M581.4 155l.6 .1M581.4 151l-.6 .2M581.4 154.4h.7M581.4 154.7h.7M581.5 151.3l-.6 .2M581.7 151.6l-.7 .2M581.8 151.9l-.7 .2M581.9 152.3l-.7 .2M581.9 152.6l-.6 .2M582 153l-.7 .1M582 153.3l-.6 .1M582.1 154l-.7 .1"/>
<path d="M582.1 153.7h-.7M570.8 160.1l-.4 .6M571.1 160.3l-.4 .6M571.4 160.4l-.3 .7M571.7 160.6l-.3 .6M572 160.7l-.3 .6M572.3 160.8l-.2 .7M572.6 160.9l-.2 .7M572.9 161l-.1 .6M573.2 161.1l-.1 .6M573.5 161.1v.7M573.9 161.1l-.1 .7"/>
<path d="M574.2 161.1v.7M574.5 161.2v.6M574.8 161.1l.1 .7M575.2 161.1v.7M575.5 161.1l.1 .6M575.8 161l.1 .7M576.1 160.9l.2 .7M576.4 160.9l.2 .6M576.8 160.8l.2 .6M577.1 160.6l.2 .7M577.3 160.5l.3 .6M577.6 160.4l.4 .6"/>
<path d="M577.9 160.2l.4 .6M578.2 160.1l.4 .5"/>
</g>
<!-- layer: G-ANNO-TTLB -->
<g fill="#fff" stroke="#fff" stroke-width=".27">
<path d="M556 159.5l30.8 4.3-5.8-4.3zM556 159.5l30.8 4.3h-30.8z"/>
<path d="M581 144.9h5.8l-5.8 14.6zM586.8 144.9l-5.8 14.6 5.8 4.3z"/>
</g>
<path d="M556 159.5h25v-14.6h5.8v18.9h-30.8z" fill="none" stroke="#fff" stroke-width=".27"/>
<text font-size="13.4" x="540" y="389.3">A710</text>
<text font-size="5" x="535.7" y="187.2">MO-S_4_STUDIO</text>
<g font-size="4.2">
<text x="86.9" y="250.6">SEDIA JULES_292-077-12</text>
<text x="299.4" y="255.6">LIBRERIA BILLY_002-638-50</text>
<text x="209.9" y="387.4">SCRIVANIA MICKE_202-447-47</text>
</g>
<g font-size="2.5">
<text x="50.7" y="8.3">1</text>
<text x="105.3" y="8.3">2</text>
<text x="155.3" y="8.3">3</text>
<text x="205.3" y="8.3">4</text>
<text x="255.3" y="8.3">5</text>
<text x="305.3" y="8.3">6</text>
<text x="355.3" y="8.3">7</text>
<text x="405.3" y="8.3">8</text>
<text x="455.3" y="8.3">9</text>
<text x="504.6" y="8.3">10</text>
<text x="554.6" y="8.3">11</text>
<text x="582.2" y="35.4">A</text>
<text x="22.3" y="37.2">A</text>
<text x="22.3" y="87.3">B</text>
<text x="582.2" y="85.4">B</text>
<text x="22.2" y="137.3">C</text>
<text x="582.1" y="135.4">C</text>
<text x="531.8" y="152.4">POLITECNICO DI MILANO</text>
<text x="531.9" y="155.4">SCUOLA DEL DESIGN</text>
<text x="531.9" y="158.4">C.L. DESIGN DEGLI INTERNI</text>
<text x="532" y="162.3">PROGETTO:</text>
<text x="582.1" y="185.4">D</text>
<text x="22.2" y="187.3">D</text>
<text x="532" y="212.3">CORSO:</text>
<text x="543.2" y="214.2">STRUMENTI E METODI</text>
<text x="546.9" y="217.3">DEL PROGETTO</text>
<text x="532" y="228.9">DOCENTE:</text>
<text x="22.3" y="237.3">E</text>
<text x="545.7" y="235.4">MARCO FERRARA</text>
<text x="582.2" y="235.4">E</text>
<text x="532" y="245.6">STUDENTI:</text>
<text x="544.3" y="252">GIOVANNI SBAFFO</text>
<text x="532" y="262.2">OGGETTO:</text>
<text x="546.3" y="268.7">TAVOLA INDICE</text>
<text x="532" y="278.9">NOTE:</text>
<text x="22.4" y="287.2">F</text>
<text x="582.2" y="285.4">F</text>
<text x="532" y="295.6">NOME FILE:</text>
<text x="541.5" y="301.8">JULES_292-077-12.DWG</text>
<text x="531.9" y="312.9">VERS</text>
<text x="571.5" y="312.9">DATA</text>
<text x="582" y="335.4">G</text>
<text x="22.1" y="337.2">G</text>
<text x="532" y="357.9">A</text>
<text x="565.6" y="357.9">2017.05.22</text>
<text x="532" y="362.4">TAVOLA NO.:</text>
<text x="565.4" y="362.4">001 DI</text>
<text x="575.3" y="362.4">11</text>
<text x="22.2" y="387.2">H</text>
<text x="582.1" y="385.4">H</text>
<text x="531.9" y="407.8">REV:</text>
<text x="532" y="404.9">DATA:</text>
<text x="542" y="407.9">A</text>
<text x="542" y="404.8">2017/05/25</text>
<text x="556.9" y="404.9">SCALA:</text>
<text x="556.9" y="407.9">FORMATO:</text>
<text x="570.9" y="404.8">1:10</text>
<text x="573.4" y="407.9">A2</text>
<text x="19.6" y="409.7" transform="rotate(-90 19.6 409.7)">DIRECTORY: C:\GESTIONE GIOVANNI\STRUMENTI E METODI DEL PROGETTO\MO-S_4_STUDIO\JULES_292-077-12_.DWG | PLOTTED ON: 04/07/2017 11:11:01 | BY USER: STUDIO ARCHITETTI G</text>
<text x="48.8" y="412.8">1</text>
<text x="105.3" y="412.8">2</text>
<text x="155.3" y="412.8">3</text>
<text x="205.3" y="412.8">4</text>
<text x="255.3" y="412.8">5</text>
<text x="305.3" y="412.8">6</text>
<text x="355.3" y="412.8">7</text>
<text x="405.3" y="412.8">8</text>
<text x="455.3" y="412.8">9</text>
<text x="504.6" y="412.8">10</text>
<text x="531.5" y="412">0</text>
<text x="541.5" y="412">10cm</text>
<text x="556.5" y="412">25cm</text>
<text x="574.4" y="412">50cm</text>
</g>
</svg>
